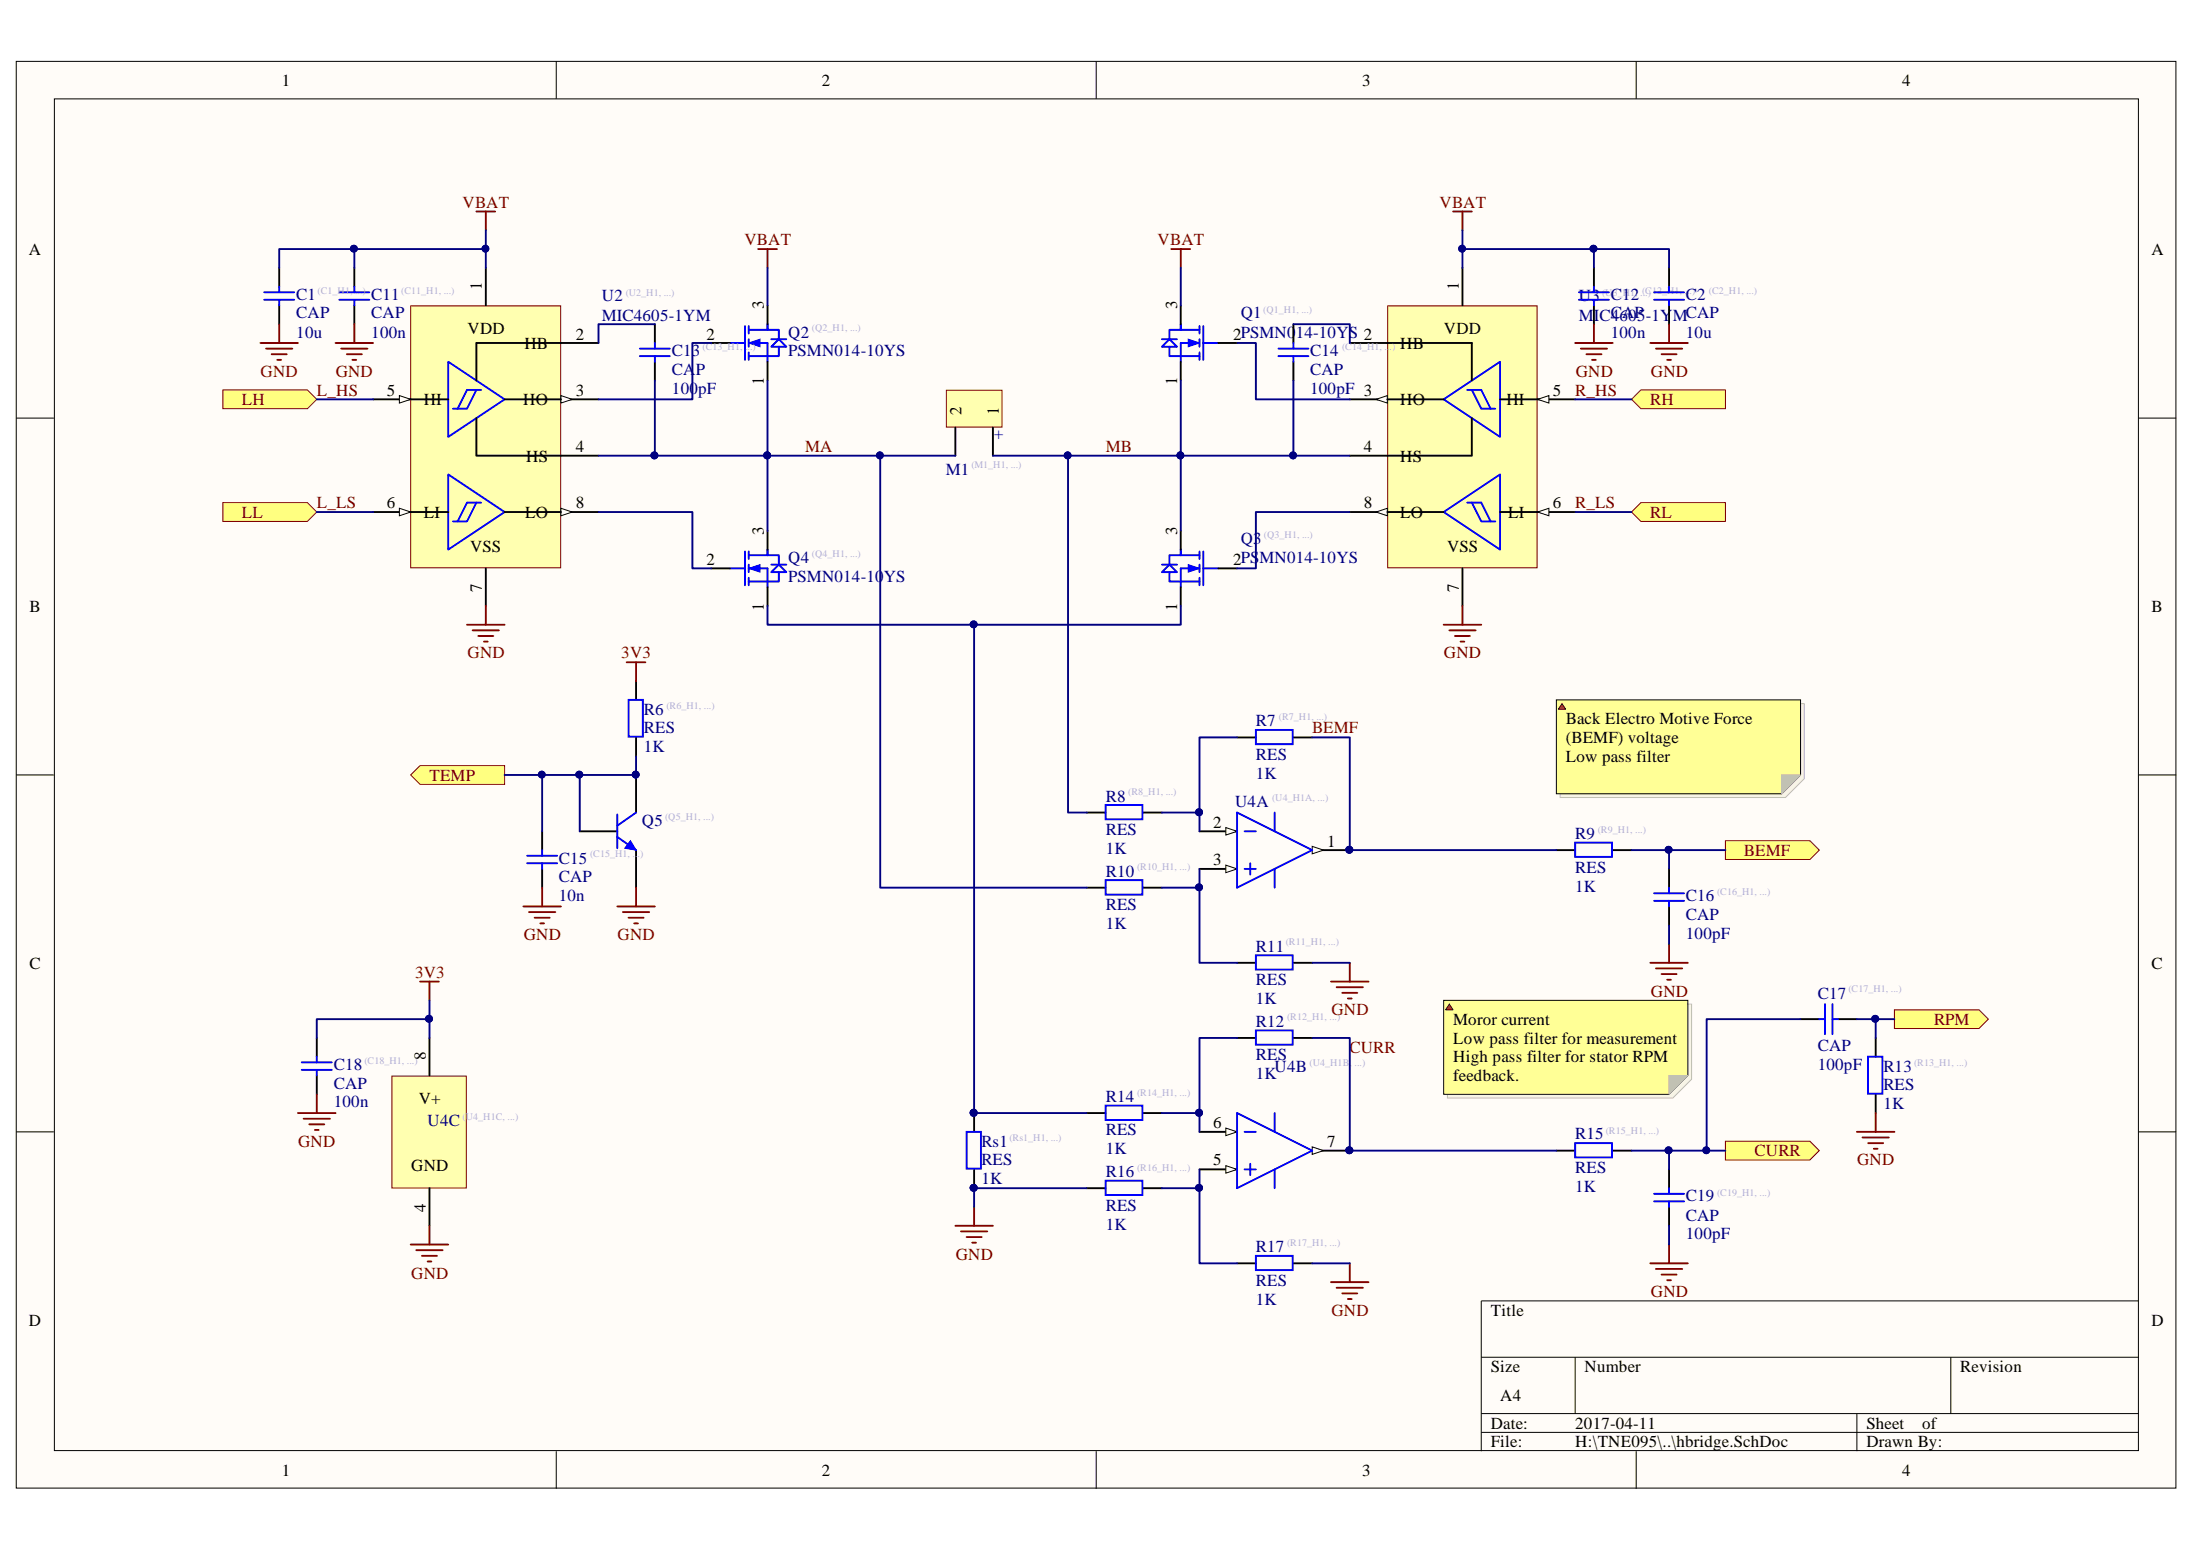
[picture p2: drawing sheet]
<svg xmlns="http://www.w3.org/2000/svg" width="297mm" height="210mm" viewBox="0 0 297 210" stroke-linecap="round" stroke-linejoin="round" font-family="sans-serif">
<path d="M2.3 8.4h292.4v193.1h-292.4z" fill="#fffcf8"/>
<path d="M2.2 8.3h292.5v193.2h-292.5z" fill="none" stroke="#000" stroke-width=".14"/>
<path d="M7.5 13.5h282.1v182.9h-282.1z" fill="#fffcf8"/>
<g fill="none" stroke="#000" stroke-width=".14">
<path d="M7.4 13.4h282.2v183h-282.2zM75.3 8.3v5.1M148.5 8.3v5.1M221.6 8.3v5.1M2.2 56.6h5.1M289.7 56.6h5.1M2.2 104.9h5.1M289.7 104.9h5.1M2.2 153.3h5.1M289.7 153.3h5.1M289.7 176.2h-89.1v20.3M75.3 196.5v5.1"/>
<path d="M148.5 196.5v5.1M200.6 183.8h89.1M200.6 191.4h89.1M200.6 194h89.1M213.4 183.8v7.6M221.6 196.5v5.1M251.5 191.4v5.1M264.2 183.8v7.6"/>
</g>
<g fill="#ffff80" stroke="#800000" stroke-width=".14">
<path d="M30.2 52.8h11.4l1.3 1.3-1.3 1.2h-11.4z" fill-rule="evenodd"/>
<path d="M30.2 68.1h11.4l1.3 1.2-1.3 1.3h-11.4z" fill-rule="evenodd"/>
<path d="M222.3 52.8h11.4v2.5h-11.4l-1.3-1.2z" fill-rule="evenodd"/>
<path d="M222.3 68.1h11.4v2.5h-11.4l-1.3-1.3z" fill-rule="evenodd"/>
<path d="M233.7 154.5h11.5l1.2 1.3-1.2 1.3h-11.5z" fill-rule="evenodd"/>
<path d="M233.7 113.9h11.5l1.2 1.2-1.2 1.3h-11.5z" fill-rule="evenodd"/>
<path d="M55.6 104.9l1.3-1.2h11.4v2.5h-11.4z" fill-rule="evenodd"/>
</g>
<path d="M102.7 33.7h2.5M104 33.7v2.6M158.7 33.7h2.5M159.9 33.7v2.6M129.4 166h5.1M130.2 166.8h3.5M130.9 167.5h2.1M131.7 168.3h.5M131.9 163.5v2.5" fill="none" stroke="#800000" stroke-width=".25"/>
<path d="M147.2 150.7h2.6M154.8 150.7h2.6" fill="none" stroke="#000" stroke-width=".25"/>
<path d="M98.9 46.4h2M100.9 44.2v4.5M101.4 44.7h2.6M101.4 46.4h2.6v2.6M101.4 48.2h2.6M101.4 44.2v1M101.4 45.9v1.1M101.4 47.7v1M149.8 149.7h4.9v2h-4.9z" fill="none" stroke="#00f" stroke-width=".25"/>
<path d="M101.4 46.4l1.5-.5v1.1z" fill="#00f"/>
<path d="M101.4 46.4l1.5-.5v1.1z" fill="none" stroke="#00f" stroke-width=".14"/>
<path d="M104 43.9v.8h1.5v1.2M104.5 45.9h2M105.5 45.9l1 1.1h-2zM105.5 47v1.2h-1.5M98.9 77h2M100.9 74.7v4.6M101.4 77h2.6v2.5M101.4 75.2h2.6M101.4 78.7h2.6M101.4 74.7v1M101.4 76.5v1M101.4 78.2v1.1" fill="none" stroke="#00f" stroke-width=".25"/>
<path d="M96.3 46.4h2.6M104 41.4v2.5M104 49v2.5" fill="none" stroke="#000" stroke-width=".25"/>
<path d="M101.4 77l1.5-.5v1z" fill="#00f"/>
<path d="M101.4 77l1.5-.5v1z" fill="none" stroke="#00f" stroke-width=".14"/>
<path d="M104 74.4v.8h1.5v1.3M104.5 77.5l1-1 1 1zM104.5 76.5h2M105.5 77.5v1.2h-1.5M159.9 75.2h2.6M159.9 78.7h2.6M162.5 77h-2.6v2.5M162.5 74.7v1M162.5 76.5v1M162.5 78.2v1.1M163 77h2M163 74.7v4.6" fill="none" stroke="#00f" stroke-width=".25"/>
<path d="M96.3 77h2.6M104 71.9v2.5M104 79.5v2.6" fill="none" stroke="#000" stroke-width=".25"/>
<path d="M160.9 76.5l1.6 .5-1.6 .5z" fill="#00f"/>
<path d="M160.9 76.5l1.6 .5-1.6 .5z" fill="none" stroke="#00f" stroke-width=".14"/>
<path d="M159.9 44.7h2.6M159.9 48.2h2.6M162.5 46.4h-2.6v2.6M162.5 44.2v1M162.5 45.9v1.1M162.5 47.7v1M163 46.4h2M163 44.2v4.5M157.4 76.5h2M158.4 76.5l1 1h-2zM158.4 77.5v1.2h1.5M159.9 74.4v.8h-1.5v1.3" fill="none" stroke="#00f" stroke-width=".25"/>
<path d="M159.9 71.9v2.5M159.9 79.5v2.6M165 77h2.6" fill="none" stroke="#000" stroke-width=".25"/>
<path d="M160.9 45.9l1.6 .5-1.6 .6z" fill="#00f"/>
<path d="M160.9 45.9l1.6 .5-1.6 .6z" fill="none" stroke="#00f" stroke-width=".14"/>
<path d="M157.4 45.9h2M158.4 45.9l1 1.1h-2zM158.4 47v1.2h1.5M159.9 43.9v.8h-1.5v1.2M130.9 153.3h2v5h-2zM149.8 159.9h4.9v1.9h-4.9z" fill="none" stroke="#00f" stroke-width=".25"/>
<path d="M159.9 41.4v2.5M159.9 49v2.5M165 46.4h2.6M131.9 150.7v2.6M131.9 158.4v2.5M147.2 160.9h2.6M154.8 160.9h2.6" fill="none" stroke="#000" stroke-width=".25"/>
<g fill="#000080" stroke="#000080" stroke-width=".14">
<circle cx="131.9" cy="150.7" r=".47"/>
<circle cx="131.9" cy="160.9" r=".47"/>
</g>
<path d="M53.2 145.8h10v15.1h-10z" fill="#ffffb0"/>
<path d="M53.1 145.7h10.1v15.2h-10.1z" fill="none" stroke="#800000" stroke-width=".14"/>
<path d="M162.5 117.7h5.1M58.2 140.6v5M58.2 160.9v5.1" fill="none" stroke="#000" stroke-width=".25"/>
<path d="M166 117.2l1.6 .5-1.6 .5z" fill="#fffcf8"/>
<path d="M166 117.2l1.6 .5-1.6 .5z" fill="none" stroke="#000" stroke-width=".14"/>
<path d="M162.5 112.6h5.1" fill="none" stroke="#000" stroke-width=".25"/>
<path d="M166 112.1l1.6 .5-1.6 .5z" fill="#fffcf8"/>
<path d="M166 112.1l1.6 .5-1.6 .5z" fill="none" stroke="#000" stroke-width=".14"/>
<path d="M177.7 115.1h5.1" fill="none" stroke="#000" stroke-width=".25"/>
<path d="M177.7 114.6l1.6 .5-1.6 .5z" fill="#fffcf8"/>
<path d="M177.7 114.6l1.6 .5-1.6 .5z" fill="none" stroke="#000" stroke-width=".14"/>
<circle cx="182.8" cy="115.1" r=".46" fill="#000080" stroke="#000080" stroke-width=".14"/>
<path d="M167.6 110l10.1 5.1-10.1 5.1zM168.6 112.6h1.5M168.6 117.7h1.5M169.3 116.9v1.5M172.7 110v2.6M172.7 117.7v2.5" fill="none" stroke="#00f" stroke-width=".25"/>
<path d="M162.5 153.3h5.1" fill="none" stroke="#000" stroke-width=".25"/>
<path d="M166 152.8l1.6 .5-1.6 .5z" fill="#fffcf8"/>
<path d="M166 152.8l1.6 .5-1.6 .5z" fill="none" stroke="#000" stroke-width=".14"/>
<path d="M162.5 158.4h5.1" fill="none" stroke="#000" stroke-width=".25"/>
<path d="M166 157.9l1.6 .5-1.6 .5z" fill="#fffcf8"/>
<path d="M166 157.9l1.6 .5-1.6 .5z" fill="none" stroke="#000" stroke-width=".14"/>
<path d="M177.7 155.8h5.1" fill="none" stroke="#000" stroke-width=".25"/>
<path d="M177.7 155.3l1.6 .5-1.6 .5z" fill="#fffcf8"/>
<path d="M177.7 155.3l1.6 .5-1.6 .5z" fill="none" stroke="#000" stroke-width=".14"/>
<circle cx="182.8" cy="155.8" r=".46" fill="#000080" stroke="#000080" stroke-width=".14"/>
<path d="M170.1 98.8h5v2h-5zM149.8 109h4.9v2h-4.9zM149.8 119.2h4.9v2h-4.9zM170.1 139.5h5v2h-5zM170.1 129.4h5v1.9h-5zM167.6 150.7l10.1 5.1-10.1 5.1zM168.6 153.3h1.5M168.6 158.4h1.5M169.3 157.6v1.5M172.7 150.7v2.6M172.7 158.4v2.5M170.1 170.1h5v1.9h-5z" fill="none" stroke="#00f" stroke-width=".25"/>
<path d="M167.6 99.9h2.5M175.2 99.9h2.5M147.2 110h2.6M154.8 110h2.6M147.2 120.2h2.6M154.8 120.2h2.6M167.6 130.4h2.5M175.2 130.4h2.5M167.6 140.6h2.5M175.2 140.6h2.5M167.6 171.1h2.5M175.2 171.1h2.5" fill="none" stroke="#000" stroke-width=".25"/>
<path d="M180.3 132.9h5.1M181 133.7h3.6M181.8 134.5h2M182.6 135.2h.5M182.8 130.4v2.5M180.3 173.6h5.1M181 174.4h3.6M181.8 175.2h2M182.6 175.9h.5M182.8 171.1v2.5" fill="none" stroke="#800000" stroke-width=".25"/>
<path d="M55.7 41.5h20.2v35.4h-20.2z" fill="#ffffb0"/>
<path d="M55.6 41.4h20.3v35.5h-20.3z" fill="none" stroke="#800000" stroke-width=".14"/>
<path d="M50.5 54.1h5.1" fill="none" stroke="#000" stroke-width=".25"/>
<path d="M54.1 53.6l1.5 .5-1.5 .5z" fill="#fffcf8"/>
<path d="M54.1 53.6l1.5 .5-1.5 .5z" fill="none" stroke="#000" stroke-width=".14"/>
<path d="M76 54.1h5.1" fill="none" stroke="#000" stroke-width=".25"/>
<path d="M76 53.6l1.5 .5-1.5 .5z" fill="#fffcf8"/>
<path d="M76 53.6l1.5 .5-1.5 .5z" fill="none" stroke="#000" stroke-width=".14"/>
<path d="M76 46.4h5.1M76 61.7h5.1M76 69.3h5.1" fill="none" stroke="#000" stroke-width=".25"/>
<path d="M76 68.8l1.5 .5-1.5 .5z" fill="#fffcf8"/>
<path d="M76 68.8l1.5 .5-1.5 .5z" fill="none" stroke="#000" stroke-width=".14"/>
<path d="M50.5 69.3h5.1" fill="none" stroke="#000" stroke-width=".25"/>
<path d="M54.1 68.8l1.5 .5-1.5 .5z" fill="#fffcf8"/>
<path d="M54.1 68.8l1.5 .5-1.5 .5z" fill="none" stroke="#000" stroke-width=".14"/>
<path d="M65.8 36.3v5.1M55.6 54.1h5.1M64.5 56.6v5.1h11.5M68.3 54.1h7.7M76 46.4h-11.5v5.1M55.6 69.3h5.1M65.8 77v5.1M68.3 69.3h7.7" fill="none" stroke="#000" stroke-width=".25"/>
<path d="M60.7 49l7.6 5.1-7.6 5.1zM64.5 52.8l-1.2 2.5h-1.9M65.2 52.8h-1.9l-1.3 2.5M60.7 64.2l7.6 5.1-7.6 5.1zM64.5 68.1l-1.2 2.5h-1.9M65.2 68.1h-1.9l-1.3 2.5" fill="none" stroke="#00f" stroke-width=".25"/>
<path d="M188 41.5h20.2v35.4h-20.2z" fill="#ffffb0"/>
<path d="M188 41.4h20.2v35.5h-20.2z" fill="none" stroke="#800000" stroke-width=".14"/>
<path d="M208.3 54.1h5.1" fill="none" stroke="#000" stroke-width=".25"/>
<path d="M208.3 54.1l1.5-.5v1z" fill="#fffcf8"/>
<path d="M208.3 54.1l1.5-.5v1z" fill="none" stroke="#000" stroke-width=".14"/>
<path d="M182.8 54.1h5.1" fill="none" stroke="#000" stroke-width=".25"/>
<path d="M186.4 54.1l1.5-.5v1z" fill="#fffcf8"/>
<path d="M186.4 54.1l1.5-.5v1z" fill="none" stroke="#000" stroke-width=".14"/>
<path d="M182.8 46.4h5.1M182.8 61.7h5.1M182.8 69.3h5.1" fill="none" stroke="#000" stroke-width=".25"/>
<path d="M186.4 69.3l1.5-.5v1z" fill="#fffcf8"/>
<path d="M186.4 69.3l1.5-.5v1z" fill="none" stroke="#000" stroke-width=".14"/>
<path d="M208.3 69.3h5.1" fill="none" stroke="#000" stroke-width=".25"/>
<path d="M208.3 69.3l1.5-.5v1z" fill="#fffcf8"/>
<path d="M208.3 69.3l1.5-.5v1z" fill="none" stroke="#000" stroke-width=".14"/>
<path d="M198.1 36.3v5.1M187.9 54.1h7.6M187.9 46.4h11.5v5.1M199.4 56.6v5.1h-11.5M203.2 54.1h5.1M187.9 69.3h7.6M198.1 77v5.1M203.2 69.3h5.1M78.5 112.6h5.1M86.2 104.9v5.1M86.2 115.1v5.1" fill="none" stroke="#000" stroke-width=".25"/>
<path d="M195.5 54.1l7.7-5.1v10.2zM198.7 52.8h1.9l1.3 2.5M199.4 52.8l1.2 2.5h1.9M195.5 69.3l7.7-5.1v10.2zM198.7 68.1h1.9l1.3 2.5M199.4 68.1l1.2 2.5h1.9M83.6 113.3l2.6 1.8M83.6 110.3v4.6M86.2 110l-2.6 1.8" fill="none" stroke="#00f" stroke-width=".25"/>
<circle cx="86.1" cy="104.9" r=".46" fill="#000080" stroke="#000080" stroke-width=".14"/>
<path d="M85.4 113.9l.8 1.2-1.6-.2z" fill="#00f"/>
<path d="M85.4 113.9l.8 1.2-1.6-.2z" fill="none" stroke="#00f" stroke-width=".14"/>
<circle cx="86.1" cy="104.9" r=".46" fill="#000080" stroke="#000080" stroke-width=".14"/>
<g fill="none" stroke="#800000" stroke-width=".25">
<path d="M64.5 28.6h2.6M65.8 28.6v2.6M196.8 28.6h2.6M198.1 28.6v2.6M45.5 46.4h5M46.2 47.2h3.6M47 48h2M47.7 48.7h.5M48 43.9v2.5M213.4 46.4h5M214.1 47.2h3.6M214.9 48h2"/>
<path d="M215.6 48.7h.5M215.9 43.9v2.5M63.3 84.6h5M64 85.4h3.6M64.8 86.1h2M65.5 86.9h.6M65.8 82.1v2.5M84.9 89.7h2.5M86.2 89.7v2.5M195.5 84.6h5.1M196.3 85.4h3.6M197.1 86.1h2"/>
<path d="M197.8 86.9h.5M198.1 82.1v2.5M56.9 132.9h2.5M58.2 132.9v2.6M70.9 122.8h5.1M71.7 123.5h3.5M72.4 124.3h2M73.2 125h.5M73.4 120.2v2.6M83.6 122.8h5.1M84.4 123.5h3.5M85.1 124.3h2.1"/>
<path d="M85.9 125h.5M86.2 120.2v2.6M223.5 130.4h5.1M224.3 131.1h3.6M225.1 131.9h2M225.8 132.7h.5M226.1 127.8v2.6M40.4 150.7h5.1M41.1 151.5h3.6M41.9 152.3h2M42.7 153h.5M42.9 148.2v2.5"/>
<path d="M251.5 153.3h5.1M252.3 154h3.5M253 154.8h2.1M253.8 155.6h.5M254.1 150.7v2.6M55.6 168.5h5.1M56.4 169.3h3.5M57.1 170.1h2.1M57.9 170.8h.5M58.2 166v2.5M223.5 171.1h5.1M224.3 171.8h3.6"/>
<path d="M225.1 172.6h2M225.8 173.4h.5M226.1 168.5v2.6"/>
</g>
<g fill="none" stroke="#000" stroke-width=".25">
<path d="M48 36.3v2.5M215.9 36.3v2.5M48 41.4v2.5M88.7 43.9v2.5M88.7 49v2.5M175.2 43.9v2.5M175.2 49v2.5M215.9 41.4v2.5M86.2 92.2v2.6M86.2 99.9v2.5M73.4 112.6v2.5M73.4 117.7v2.5"/>
<path d="M210.8 115.1h2.6M218.4 115.1h2.6M226.1 117.7v2.5M226.1 122.8v2.5M243.9 138h2.5M249 138h2.5M42.9 140.6v2.5M42.9 145.6v2.6M210.8 155.8h2.6M218.4 155.8h2.6M226.1 158.4v2.5M254.1 140.6v2.5"/>
<path d="M254.1 148.2v2.5M226.1 163.5v2.5"/>
</g>
<g fill="none" stroke="#00f" stroke-width=".25">
<path d="M46 39.6h4M48 38.8v.8M213.9 39.6h4M215.9 38.8v.8M46 40.6h4M48 40.6v.8M86.7 48.2h4M86.7 47.2h4M88.7 46.4v.8M88.7 48.2v.8M173.2 48.2h4M173.2 47.2h4"/>
<path d="M175.2 46.4v.8M175.2 48.2v.8M213.9 40.6h4M215.9 40.6v.8M85.1 94.8h2v5h-2zM71.4 116.9h4.1M71.4 115.9h4.1M73.4 115.1v.8M73.4 116.9v.8M213.4 114.1h4.9v1.9h-4.9zM224 122h4.1M224 121h4.1"/>
<path d="M226.1 120.2v.8M226.1 122v.8M246.4 138h.8M247.2 136v4.1M248.2 138h.8M248.2 136v4.1M40.9 144.9h4M40.9 143.9h4M42.9 143.1v.8M42.9 144.9v.7M213.4 154.8h4.9v1.9h-4.9zM253 143.1h2v5h-2z"/>
<path d="M224 162.7h4.1M224 161.7h4.1M226.1 160.9v.8M226.1 162.7v.8"/>
</g>
<path d="M256.6 136.7h11.4l1.3 1.3-1.3 1.3h-11.4z" fill-rule="evenodd" fill="#ffff80" stroke="#800000" stroke-width=".14"/>
<path d="M128.3 52.9h7.4v4.9h-7.4z" fill="#ffffb0"/>
<path d="M128.2 52.8h7.5v5h-7.5z" fill="none" stroke="#800000" stroke-width=".14"/>
<path d="M37.8 36.3v2.5M226.1 36.3v2.5M37.8 41.4v2.5M129.4 57.9v3.8M134.5 57.9v3.8M226.1 41.4v2.5" fill="none" stroke="#000" stroke-width=".25"/>
<path d="M35.8 39.6h4.1M37.8 38.8v.8M224 39.6h4.1M226.1 38.8v.8M35.8 40.6h4.1M37.8 40.6v.8M224 40.6h4.1M226.1 40.6v.8" fill="none" stroke="#00f" stroke-width=".25"/>
<path d="M35.3 46.4h5.1M36 47.2h3.6M36.8 48h2M37.6 48.7h.5M37.8 43.9v2.5M223.5 46.4h5.1M224.3 47.2h3.6M225.1 48h2M225.8 48.7h.5M226.1 43.9v2.5" fill="none" stroke="#800000" stroke-width=".25"/>
<g fill="none" stroke="#000080" stroke-width=".25">
<path d="M48 33.7h-10.2v2.6M65.8 31.2v5.1M65.8 33.7h-17.8v2.6M104 36.3v5.1M159.9 36.3v5.1M198.1 31.2v5.1M198.1 33.7h28v2.6M215.9 33.7v2.6M42.9 54.1h7.6M88.7 43.9h-7.6v2.5M88.7 51.5v10.2M96.3 46.4h-2.5v7.7h-12.7"/>
<path d="M104 51.5v20.4M159.9 51.5v20.4M167.6 46.4h2.5v7.7h12.7M175.2 43.9h7.6v2.5M175.2 51.5v10.2M213.4 54.1h7.6M42.9 69.3h7.6M81.1 61.7h38.1v58.5h28M81.1 69.3h12.7v7.7h2.5M119.2 61.7h10.2M134.5 61.7h10.2M182.8 61.7h-38.1v48.3h2.5"/>
<path d="M182.8 69.3h-12.7v7.7h-2.5M213.4 69.3h7.6M104 82.1v2.5h55.9v-2.5M131.9 84.6v66.1h15.3M167.6 99.9h-5.1v10.1M177.7 99.9h5.1v15.2h28M68.3 104.9h10.2M73.4 104.9v7.7M86.2 102.4v2.5h-7.7v7.7M157.4 110h5.1v2.6M162.5 117.7v2.5h-5.1M221 115.1h12.7"/>
<path d="M226.1 115.1v2.6M58.2 138h-15.3v2.6M58.2 135.5v5.1M162.5 120.2v10.2h5.1M177.7 130.4h5.1M226.1 125.3v2.5M243.9 138h-12.7v17.8M251.5 138h2.6v2.6M254.1 138h2.5M157.4 150.7h5.1v2.6M162.5 158.4v2.5h-5.1M167.6 140.6h-5.1v10.1"/>
<path d="M177.7 140.6h5.1v15.2h28M221 155.8h12.7M226.1 155.8v2.6M147.2 160.9h-15.3v2.6M162.5 160.9v10.2h5.1M177.7 171.1h5.1M226.1 166v2.5"/>
</g>
<g fill="#000080" stroke="#000080" stroke-width=".14">
<circle cx="159.9" cy="61.7" r=".46"/>
<circle cx="103.9" cy="61.7" r=".46"/>
<circle cx="131.9" cy="150.7" r=".47"/>
<circle cx="131.9" cy="84.6" r=".47"/>
<circle cx="131.9" cy="160.9" r=".47"/>
<circle cx="162.4" cy="150.7" r=".47"/>
<circle cx="162.4" cy="160.9" r=".46"/>
<circle cx="162.4" cy="110" r=".47"/>
<circle cx="162.4" cy="120.2" r=".46"/>
<circle cx="144.6" cy="61.7" r=".46"/>
<circle cx="119.2" cy="61.7" r=".46"/>
<circle cx="182.8" cy="115.1" r=".46"/>
<circle cx="175.1" cy="61.7" r=".46"/>
<circle cx="88.6" cy="61.7" r=".47"/>
<circle cx="73.4" cy="104.9" r=".46"/>
<circle cx="78.5" cy="104.9" r=".47"/>
<circle cx="86.1" cy="104.9" r=".46"/>
<circle cx="58.1" cy="138" r=".47"/>
<circle cx="198" cy="33.7" r=".46"/>
<circle cx="65.8" cy="33.7" r=".46"/>
<circle cx="47.9" cy="33.7" r=".46"/>
<circle cx="226" cy="115.1" r=".47"/>
<circle cx="182.8" cy="155.8" r=".46"/>
<circle cx="226" cy="155.8" r=".47"/>
<circle cx="231.1" cy="155.8" r=".46"/>
<circle cx="254" cy="138" r=".47"/>
<circle cx="215.8" cy="33.7" r=".47"/>
</g>
<path d="M211.3 95.3h33.1v10.2l-2.6 2.5h-30.5z" fill-rule="evenodd" fill="#f7f4e4"/>
<path d="M211.3 95.3h33.1v10.2l-2.6 2.5h-30.5z" fill="none" stroke="#bfbdba" stroke-width=".14"/>
<path d="M210.8 94.8h33.1v10.1l-2.6 2.6h-30.5z" fill-rule="evenodd" fill="#ffff96"/>
<path d="M210.8 94.8h33.1v10.1l-2.6 2.6h-30.5z" fill="none" stroke="#000" stroke-width=".14"/>
<path d="M241.3 104.9h2.6l-2.6 2.6z" fill="#ccc9c1"/>
<path d="M241.3 104.9h2.6l-2.6 2.6z" fill="none" stroke="#bfbdba" stroke-width=".14"/>
<path d="M211.6 95.3l.5 .7h-1z" fill="#ff331e"/>
<path d="M211.6 95.3l.5 .7h-1z" fill="none" stroke="#300" stroke-width=".14"/>
<path d="M196.1 136h33v10.2l-2.5 2.5h-30.5z" fill-rule="evenodd" fill="#f7f4e4"/>
<path d="M196.1 136h33v10.2l-2.5 2.5h-30.5z" fill="none" stroke="#bfbdba" stroke-width=".14"/>
<path d="M195.5 135.5h33.1v10.1l-2.5 2.6h-30.6z" fill-rule="evenodd" fill="#ffff96"/>
<path d="M195.5 135.5h33.1v10.1l-2.5 2.6h-30.6z" fill="none" stroke="#000" stroke-width=".14"/>
<path d="M226.1 145.6h2.5l-2.5 2.6z" fill="#ccc9c1"/>
<path d="M226.1 145.6h2.5l-2.5 2.6z" fill="none" stroke="#bfbdba" stroke-width=".14"/>
<path d="M196.3 136l.5 .7h-1z" fill="#ff331e"/>
<path d="M196.3 136l.5 .7h-1z" fill="none" stroke="#300" stroke-width=".14"/>
<g font-size="2.3">
<text x="38.2" y="11.6">1</text>
<text x="111.3" y="11.6">2</text>
<text x="184.5" y="11.6">3</text>
<text x="257.6" y="11.6">4</text>
<text x="3.9" y="34.5">A</text>
<text x="291.4" y="34.5">A</text>
<text x="65.3" y="39.3" transform="rotate(-90 65.3 39.3)">1</text>
<text x="103.5" y="41.8" transform="rotate(-90 103.5 41.8)">3</text>
<text x="159.4" y="41.8" transform="rotate(-90 159.4 41.8)">3</text>
<text x="197.6" y="39.3" transform="rotate(-90 197.6 39.3)">1</text>
<text x="63.3" y="45.2">VDD</text>
<text x="71" y="47.3">HB</text>
<text x="78" y="46">2</text>
<text x="95.7" y="46">2</text>
<text x="167" y="46">2PSMN014-10YS 2</text>
<text x="189.7" y="47.3">HB</text>
<text x="195.6" y="45.2">VDD</text>
<text x="52.4" y="53.6">5</text>
<text x="78" y="53.6">3</text>
<text x="103.5" y="52.2" transform="rotate(-90 103.5 52.2)">1</text>
<text x="159.4" y="52.2" transform="rotate(-90 159.4 52.2)">1</text>
<text x="210.3" y="53.6">5</text>
<text x="57.4" y="54.9">HI</text>
<text x="70.9" y="54.9">HO</text>
<text x="130.2" y="56.1" transform="rotate(-90 130.2 56.1)">2</text>
<text x="135.3" y="56.1" transform="rotate(-90 135.3 56.1)">1</text>
<text x="189.7" y="54.9">HO</text>
<text x="204" y="54.9">HI</text>
<text x="71.3" y="62.5">HS</text>
<text x="78" y="61.2">4</text>
<text x="184.7" y="61.2">4</text>
<text x="189.7" y="62.5">HS</text>
<text x="52.4" y="68.8">6</text>
<text x="57.4" y="70.1">LI</text>
<text x="71.1" y="70.1">LO</text>
<text x="78" y="68.8">8</text>
<text x="184.7" y="68.8">8</text>
<text x="189.7" y="70.1">LO</text>
<text x="204.3" y="70.1">LI</text>
<text x="210.3" y="68.8">6</text>
<text x="63.7" y="74.7">VSS</text>
<text x="95.7" y="76.5">2</text>
<text x="103.5" y="72.4" transform="rotate(-90 103.5 72.4)">3</text>
<text x="159.4" y="72.4" transform="rotate(-90 159.4 72.4)">3</text>
<text x="167" y="76.5">2PSMN014-10YS</text>
<text x="196" y="74.7">VSS</text>
<text x="4" y="82.8">B</text>
<text x="65.3" y="80.2" transform="rotate(-90 65.3 80.2)">7</text>
<text x="103.5" y="82.7" transform="rotate(-90 103.5 82.7)">1</text>
<text x="159.4" y="82.7" transform="rotate(-90 159.4 82.7)">1</text>
<text x="197.6" y="80.2" transform="rotate(-90 197.6 80.2)">7</text>
<text x="291.4" y="82.8">B</text>
<text x="212.1" y="98.1">Back Electro Motive Force</text>
<text x="212.1" y="100.6">(BEMF) voltage</text>
<text x="212.1" y="103.1">Low pass filter</text>
<text x="164.3" y="112.1">2</text>
<text x="164.3" y="117.2">3</text>
<text x="179.7" y="114.7">1</text>
<text x="4" y="131.2">C</text>
<text x="291.4" y="131.2">C</text>
<text x="57.7" y="143.6" transform="rotate(-90 57.7 143.6)">8</text>
<text x="196.8" y="138.8">Moror current</text>
<text x="196.8" y="141.3">Low pass filter for measurement</text>
<text x="196.8" y="143.9">High pass filter for stator RPM</text>
<text x="56.7" y="149.5">V+</text>
<text x="196.8" y="146.4">feedback.</text>
<text x="164.3" y="152.8">6</text>
<text x="179.7" y="155.3">7</text>
<text x="55.7" y="158.6">GND</text>
<text x="164.3" y="157.8">5</text>
<text x="57.7" y="164.1" transform="rotate(-90 57.7 164.1)">4</text>
<text x="3.9" y="179.5">D</text>
<text x="201.9" y="178.2">Title</text>
<text x="291.4" y="179.5">D</text>
<text x="201.9" y="185.9">Size</text>
<text x="214.6" y="185.9">Number</text>
<text x="265.5" y="185.9">Revision</text>
<text x="203.2" y="189.7">A4</text>
<text x="201.9" y="193.5">Date:</text>
<text x="201.9" y="196">File:</text>
<text x="213.4" y="193.5">2017-04-11</text>
<text x="213.4" y="196">H:\TNE095\..\hbridge.SchDoc</text>
<text x="252.8" y="193.5">Sheet</text>
<text x="252.8" y="196">Drawn By:</text>
<text x="260.3" y="193.5">of</text>
<text x="38.2" y="199.8">1</text>
<text x="111.3" y="199.8">2</text>
<text x="184.5" y="199.8">3</text>
<text x="257.6" y="199.8">4</text>
</g>
<g font-size="2.3" fill="#800000">
<text x="62.7" y="28.1">VBAT</text>
<text x="195" y="28.1">VBAT</text>
<text x="100.8" y="33.2">VBAT</text>
<text x="156.8" y="33.2">VBAT</text>
<text x="35.3" y="51.1">GND</text>
<text x="42.9" y="53.6">L_HS</text>
<text x="45.5" y="51.1">GND</text>
<text x="213.4" y="53.6">R_HS</text>
<text x="213.4" y="51.1">GND</text>
<text x="223.6" y="51.1">GND</text>
<text x="32.8" y="54.9">LH</text>
<text x="223.5" y="54.9">RH</text>
<text x="109.1" y="61.2">MA</text>
<text x="149.8" y="61.2">MB</text>
<text x="32.8" y="70.1">LL</text>
<text x="42.9" y="68.8">L_LS</text>
<text x="213.4" y="68.8">R_LS</text>
<text x="223.5" y="70.1">RL</text>
<text x="63.3" y="89.2">GND</text>
<text x="84.2" y="89.2">3V3</text>
<text x="195.6" y="89.2">GND</text>
<text x="177.7" y="99.3">BEMF</text>
<text x="58.2" y="105.8">TEMP</text>
<text x="236.2" y="115.9">BEMF</text>
<text x="71" y="127.4">GND</text>
<text x="83.7" y="127.4">GND</text>
<text x="56.2" y="132.4">3V3</text>
<text x="180.3" y="137.5">GND</text>
<text x="223.6" y="135">GND</text>
<text x="182.8" y="142.6">CURR</text>
<text x="262" y="138.8">RPM</text>
<text x="40.4" y="155.3">GND</text>
<text x="237.7" y="156.6">CURR</text>
<text x="251.5" y="157.8">GND</text>
<text x="55.7" y="173.2">GND</text>
<text x="129.5" y="170.6">GND</text>
<text x="180.3" y="178.2">GND</text>
<text x="223.6" y="175.7">GND</text>
</g>
<g font-size="2.3" fill="#000080">
<text x="40.1" y="40.6">C1</text>
<text x="50.3" y="40.6">C11</text>
<text x="81.5" y="40.8">U2</text>
<text x="213.9" y="40.8">U3 C12</text>
<text x="228.3" y="40.6">C2</text>
<text x="40.1" y="45.7">10u</text>
<text x="40.1" y="43.1">CAP</text>
<text x="50.3" y="45.7">100n</text>
<text x="50.3" y="43.1">CAP</text>
<text x="81.5" y="43.4">MIC4605-1YM</text>
<text x="106.8" y="45.7">Q2</text>
<text x="168.1" y="43.1">Q1</text>
<text x="213.9" y="43.4">MIC4605-1YMCAP</text>
<text x="218.2" y="45.7">100n</text>
<text x="218.2" y="43.1">CAP</text>
<text x="228.3" y="45.7">10u</text>
<text x="91" y="53.4">100pF</text>
<text x="91" y="48.3">C13</text>
<text x="91" y="50.8">CAP</text>
<text x="106.8" y="48.3">PSMN014-10YS</text>
<text x="177.5" y="53.4">100pF 3</text>
<text x="177.5" y="48.3">C14</text>
<text x="177.5" y="50.8">CAP</text>
<text x="134.7" y="58.2" transform="rotate(90 134.7 58.2)">+</text>
<text x="128.1" y="64.3">M1</text>
<text x="106.8" y="76.2">Q4</text>
<text x="168.1" y="73.7">Q3</text>
<text x="106.8" y="78.8">PSMN014-10YS</text>
<text x="87.2" y="101.9">1K</text>
<text x="87.2" y="96.8">R6</text>
<text x="87.2" y="99.3">RES</text>
<text x="170.1" y="98.3">R7</text>
<text x="170.1" y="105.5">1K</text>
<text x="170.1" y="102.9">RES</text>
<text x="87" y="111.9">Q5</text>
<text x="149.8" y="108.6">R8</text>
<text x="149.8" y="113.1">RES</text>
<text x="167.3" y="109.3">U4A</text>
<text x="213.4" y="113.6">R9</text>
<text x="75.7" y="116.9">C15</text>
<text x="75.7" y="119.5">CAP</text>
<text x="149.8" y="115.7">1K</text>
<text x="149.8" y="118.7">R10</text>
<text x="213.4" y="118.2">RES</text>
<text x="75.7" y="122">10n</text>
<text x="149.8" y="125.8">1K</text>
<text x="149.8" y="123.3">RES</text>
<text x="213.4" y="120.7">1K</text>
<text x="228.3" y="122">C16</text>
<text x="228.3" y="124.6">CAP</text>
<text x="170.1" y="128.9">R11</text>
<text x="228.3" y="127.1">100pF</text>
<text x="170.1" y="136">1K</text>
<text x="170.1" y="133.4">RES</text>
<text x="246.2" y="135.2">C17</text>
<text x="170.1" y="139">R12</text>
<text x="170.1" y="143.6">RES</text>
<text x="246.2" y="142.3">CAP</text>
<text x="45.2" y="150">100n</text>
<text x="45.2" y="144.9">C18</text>
<text x="45.2" y="147.4">CAP</text>
<text x="149.8" y="149.2">R14</text>
<text x="170.1" y="146.1">1K</text>
<text x="172.6" y="145.1">U4B</text>
<text x="246.2" y="144.9">100pF</text>
<text x="255.1" y="145.1">R13</text>
<text x="255.1" y="147.7">RES</text>
<text x="57.9" y="152.5">U4C</text>
<text x="132.9" y="155.3">Rs1</text>
<text x="149.8" y="153.8">RES</text>
<text x="213.4" y="154.3">R15</text>
<text x="255.1" y="150.2">1K</text>
<text x="132.9" y="160.4">1K</text>
<text x="132.9" y="157.8">RES</text>
<text x="149.8" y="156.3">1K</text>
<text x="149.8" y="159.4">R16</text>
<text x="213.4" y="161.4">1K</text>
<text x="213.4" y="158.8">RES</text>
<text x="149.8" y="166.6">1K</text>
<text x="149.8" y="164">RES</text>
<text x="228.3" y="167.8">100pF</text>
<text x="228.3" y="162.7">C19</text>
<text x="228.3" y="165.3">CAP</text>
<text x="170.1" y="169.6">R17</text>
<text x="170.1" y="176.7">1K</text>
<text x="170.1" y="174.2">RES</text>
</g>
<g font-size="1.4" fill="#b2b0d4">
<text x="43" y="39.8">(C1_H1, ...)</text>
<text x="54.4" y="39.8">(C11_H1, ...)</text>
<text x="84.8" y="40.1">(U2_H1, ...)</text>
<text x="217" y="40.1">(U3_H1, ...)</text>
<text x="222.4" y="39.8">(C12_H1, ...)</text>
<text x="231.5" y="39.8">(C2_H1, ...)</text>
<text x="95.2" y="47.4">(C13_H1, ...)</text>
<text x="110" y="44.9">(Q2_H1, ...)</text>
<text x="171.1" y="42.3">(Q1_H1, ...)</text>
<text x="181.8" y="47.4">(C14_H1, ...)</text>
<text x="131.6" y="63.4">(M1_H1, ...)</text>
<text x="110" y="75.4">(Q4_H1, ...)</text>
<text x="171.2" y="72.8">(Q3_H1, ...)</text>
<text x="90.3" y="96">(R6_H1, ...)</text>
<text x="173.2" y="97.6">(R7_H1, ...)</text>
<text x="152.8" y="107.7">(R8_H1, ...)</text>
<text x="90.1" y="111">(Q5_H1, ...)</text>
<text x="172.3" y="108.5">(U4_H1A, ...)</text>
<text x="216.4" y="112.8">(R9_H1, ...)</text>
<text x="79.9" y="116.1">(C15_H1, ...)</text>
<text x="154" y="117.9">(R10_H1, ...)</text>
<text x="232.6" y="121.2">(C16_H1, ...)</text>
<text x="174.2" y="128">(R11_H1, ...)</text>
<text x="250.4" y="134.4">(C17_H1, ...)</text>
<text x="174.3" y="138.2">(R12_H1, ...)</text>
<text x="49.4" y="144.1">(C18_H1, ...)</text>
<text x="154" y="148.4">(R14_H1, ...)</text>
<text x="177.4" y="144.4">(U4_H1B, ...)</text>
<text x="259.2" y="144.4">(R13_H1, ...)</text>
<text x="62.7" y="151.7">(U4_H1C, ...)</text>
<text x="136.7" y="154.5">(Rs1_H1, ...)</text>
<text x="217.5" y="153.5">(R15_H1, ...)</text>
<text x="154" y="158.6">(R16_H1, ...)</text>
<text x="232.6" y="161.9">(C19_H1, ...)</text>
<text x="174.3" y="168.8">(R17_H1, ...)</text>
</g>
</svg>
